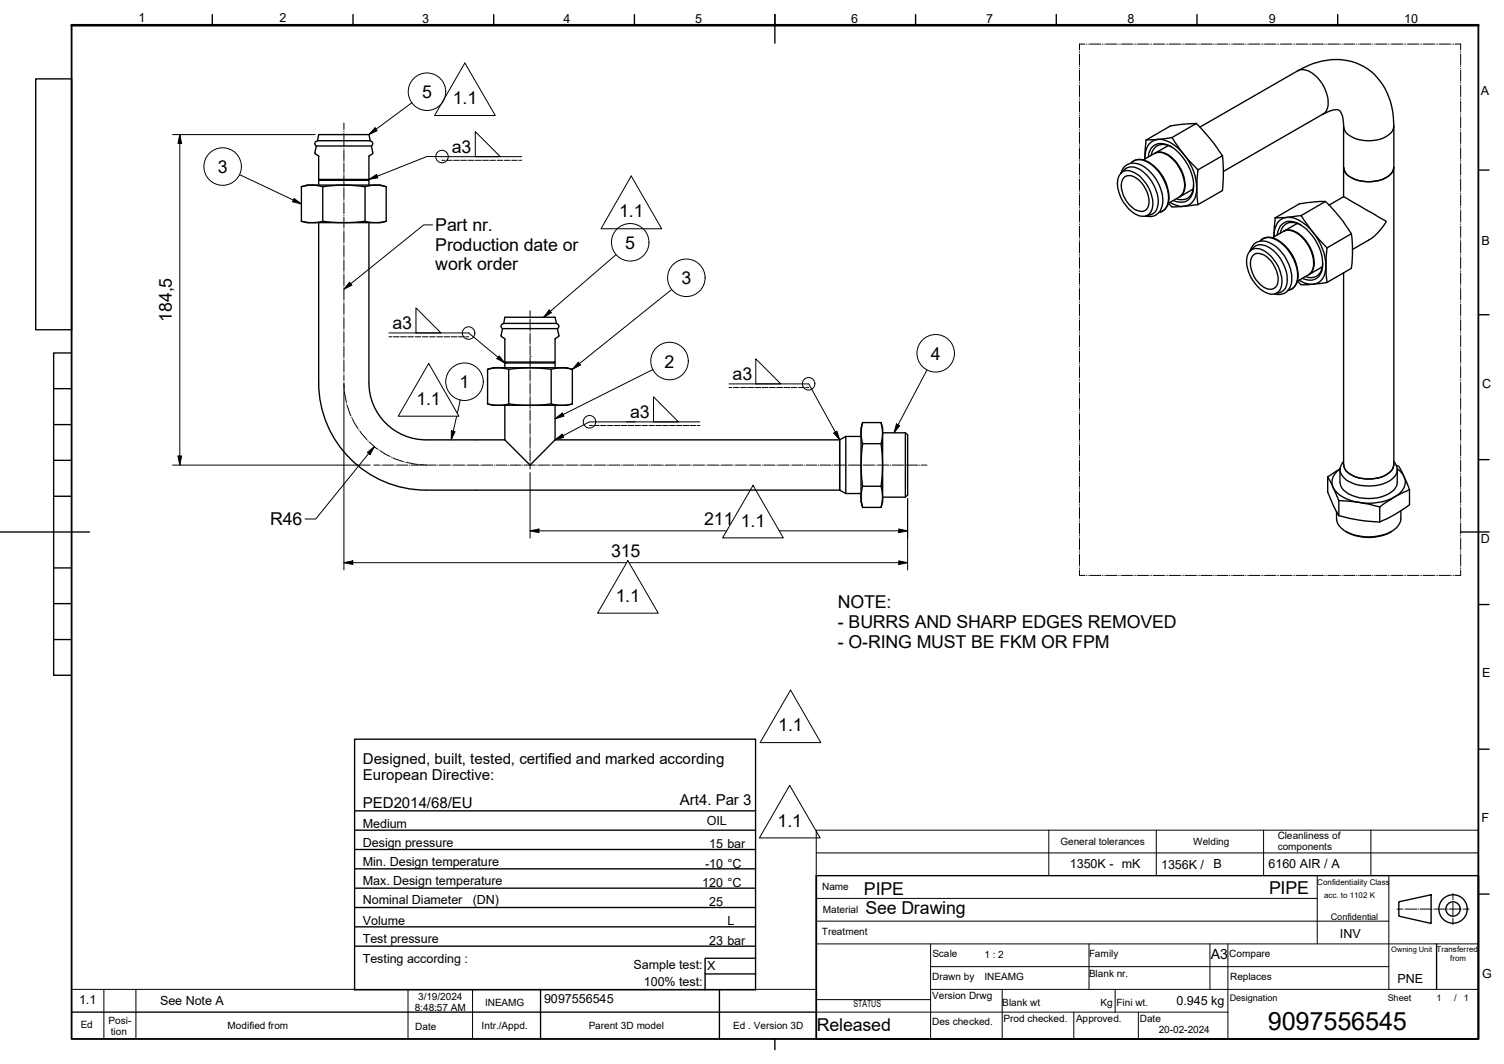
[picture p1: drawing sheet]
<svg xmlns="http://www.w3.org/2000/svg" width="420mm" height="297mm" viewBox="0 0 420 297" stroke-linecap="round" stroke-linejoin="round" font-family="sans-serif">
<!-- layer: Visible Tangent Edges(Company STD) -->
<path d="M362.6 19.7a4.3 4.3 0 0 1 4.5 1.1 10.2 10.2 0 0 1 3.7 9.4l-.7 1.3-.5 .4M375.3 35.2a4 4 0 0 0 3.2 3.5 10.3 10.3 0 0 0 10-1.5l.5-.6 .4-1.4M316.2 45.3a3.8 3.8 0 0 1 4.5 0 11.8 11.8 0 0 1 5.5 11.8 3.2 3.2 0 0 1-2.1 2.1M323.6 47.6a12.6 12.6 0 0 1 2.3 4M352.2 67.1a3.5 3.5 0 0 1 4.6 0 11.7 11.7 0 0 1 5.5 11.8 3.2 3.2 0 0 1-2.1 2M359.7 69.4a11 11 0 0 1 2.2 4" fill="none" stroke="#000" stroke-width=".38"/>
<!-- layer: Visible Edges(Company STD) -->
<g fill="none" stroke="#000" stroke-width=".38">
<path d="M88.7 39.4a.73 .73 0 0 0-.7 .5 .73 .73 0 0 0 .4 .8M89 37.6h14.1l.3 1.7h-14.7zM103.4 39.4a.73 .73 0 0 1 .7 .5 .73 .73 0 0 1-.4 .8M320.2 39.1l-.4 5.3a4.8 4.8 0 0 1 3.7-5.5 9.2 9.2 0 0 1 7.2 4.2 13.4 13.4 0 0 1 3.1 12.3 4.2 4.2 0 0 1-6.1 1.5l-.9-.4M327.4 38.4l-3 .4-4.2 .3M327.4 38.4a45.7 45.7 0 0 0 7.2 9M334.2 34.5l-4.2 .2-3 .5-6.8 3.9M334.2 34.5a55.9 55.9 0 0 1 7.3 9M334.2 34.5l-6.8 3.9M335.2 35.5l27.4-15.8a18.4 18.4 0 0 1 18.5-1 18.7 18.7 0 0 1 8.3 16.5v94.5a4.3 4.3 0 0 1-3.2 3.4 10.4 10.4 0 0 1-10-1.5l-.5-.6-.4-1.3v-53.5M84.2 52.1a10.2 10.2 0 0 1 6 0M84.2 52.1l1.6-.4h20.5l1.6 .4"/>
<path d="M84.2 52.1v9.7M87.9 42.7l.5-1.9h15.4l.2 2.1M88 42.7l.1 .2M88.1 43l.9 .5M88.9 43.5l.1 6.6M89 51.7v-1.4h14.1v1.4M89.4 50.3l-.4-.2h14.1l-.4 .2M90.2 52.1a39.5 39.5 0 0 1 11.8 0M90.2 52.1v9.7M102 52.1a10 10 0 0 1 5.9 0M102 52.1v9.7M103.2 43.5l-.1 6.6"/>
<path d="M104 43l-.8 .5M107.9 52.1v9.7M313.1 48.3a4 4 0 0 1 6.4-.2 11.4 11.4 0 0 1 4 8.9 3.4 3.4 0 0 1-3.5 3.3 3.7 3.7 0 0 0 4.8-3.5 11.5 11.5 0 0 0-7-11.1 3.5 3.5 0 0 0-4.6 2.6M313.2 48.3a3.2 3.2 0 0 1 4.2 .2 10.1 10.1 0 0 1 4.4 10 2.72 2.72 0 0 1-4.2 1.5 10 10 0 0 1-5.2-10.5zM313.8 49.8a2.66 2.66 0 0 1 3.8 0 7.5 7.5 0 0 1 3 8.2 2.1 2.1 0 0 1-2.8 .8 7.8 7.8 0 0 1-4.3-8.5zM315.9 45.6a3.5 3.5 0 0 1 4.6-.5 11.9 11.9 0 0 1 6 11.1 3.2 3.2 0 0 1-2.7 3.1M319.4 44.6l3.1-1.8a4 4 0 0 1 4.5 1.1 9.9 9.9 0 0 1 3.7 9.4l-.2 .7-1 1-3.1 1.8 1 1 2.5-.1 4.7-.6M320.8 43.8a3.6 3.6 0 0 1 5.3-3.4 13.4 13.4 0 0 1 7.3 12.7 3.6 3.6 0 0 1-5.6 2.9M322.6 42.8a4.5 4.5 0 0 1 5.3 1.7 10 10 0 0 1 2.9 8.8l-.3 .7-.9 .9M326.2 40.6l-.1 .2M326.4 40.6l-3.8 2.2M327.3 41a3.5 3.5 0 0 0-5.7 2.4"/>
<path d="M333.1 52.9h.2M333.4 52.8l-3.8 2.1M333.4 51.7a3.5 3.5 0 0 1-4.8 3.8M334.6 47.4a37.3 37.3 0 0 0 0 9.7M341.5 43.5a46.5 46.5 0 0 1 0 9.7l-6.9 3.9M341.5 43.5l-6.9 3.9M341.8 47.9l27.8-16 1.5-.7a3.9 3.9 0 0 1 3.1-.4 6.2 6.2 0 0 1 1.1 4.4v19.7M370.3 56.2l-3.3 .2-4 .5-6.8 3.9M370.3 56.2a45.7 45.7 0 0 1 7.2 9.1M370.3 56.2l-6.8 4M375.3 54.9l12 6.9-1.5 2.1a12 12 0 0 1-3.5 3.1l-4.5 2.6M375.3 46.7a4.1 4.1 0 0 0 3.2 3.4 10.3 10.3 0 0 0 10-1.5l.5-.6 .4-1.3"/>
<path d="M375.3 54.9l-4 2.4M84.2 61.8a11.9 11.9 0 0 0 6 0M84.2 61.8l1.6 .4h20.5l1.6-.4M89 62.2v44.6M90.2 61.8a46 46 0 0 0 11.8 0M102 61.8a11.6 11.6 0 0 0 5.9 0M103.1 62.2v44.6M349.2 70a3.8 3.8 0 0 1 5.1 .9 10 10 0 0 1 3.6 9.3 2.75 2.75 0 0 1-4.2 1.5 10 10 0 0 1-5.2-10.4zM349.2 70a3.7 3.7 0 0 1 6.1-1.9 12 12 0 0 1 5.6 10.5 3.6 3.6 0 0 1-4.8 3.4 3.5 3.5 0 0 0 3.5-4.2 10.6 10.6 0 0 0-6.6-9.4 3.3 3.3 0 0 0-3.8 1.7M350.3 71a3.5 3.5 0 0 1 4.1 1.2 7.9 7.9 0 0 1 2.5 6.9 2.32 2.32 0 0 1-3.8 1.1 7.9 7.9 0 0 1-3.5-8.1zM352 67.4a3.7 3.7 0 0 1 5.2-.2 12 12 0 0 1 5.3 10.8 3.2 3.2 0 0 1-2.6 3M355.4 66.4l3.2-1.8a4.3 4.3 0 0 1 4.5 1 10.1 10.1 0 0 1 3.7 9.4l-.7 1.3-3.7 2.2"/>
<path d="M356.2 60.8l-.3 5.3a5.1 5.1 0 0 1 2.9-5.3 6 6 0 0 1 5.3 1.5 15.5 15.5 0 0 1 6.2 12.9 4.1 4.1 0 0 1-5.8 3.8l-1.6-.8M356.8 65.6a3.7 3.7 0 0 1 5.3-3.4 13.3 13.3 0 0 1 7.3 12.6 3.6 3.6 0 0 1-5.6 2.9M358.6 64.6a3.9 3.9 0 0 1 4.6 .9 10 10 0 0 1 3.7 9.5l-.3 .7-1 1M362.3 62.3l-.1 .2M362.5 78.5l1 1 3.3-.1 3.9-.5M362.5 62.3l-3.8 2.2M363.4 62.8a3.7 3.7 0 0 0-5.1 .7l-.6 1.6M363.5 60.2l-4 .5-3.3 .1M363.5 60.2a51.2 51.2 0 0 0 7.2 9M369.2 74.6l.2 .1M369.4 74.5l-3.7 2.1M369.5 73.5a3.5 3.5 0 0 1-4.8 3.7"/>
<path d="M370.7 69.2a36.8 36.8 0 0 0 0 9.7M377.5 65.3a36.8 36.8 0 0 1 0 9.6l-6.8 4M377.5 65.3l-6.8 3.9M140 93.7l.1 .3 .9 .7M140.4 91.7h15.3l.4 2.1-1 .9M140.4 91.7l-.4 2M140.7 90.3a.73 .73 0 0 0-.7 .6 .73 .73 0 0 0 .4 .8M141 88.6h14.1l.3 1.7h-14.7zM141 94.7v6.4M155.1 94.7v6.4M155.4 90.3a.73 .73 0 0 1 .7 .6 .73 .73 0 0 1-.4 .8M89 106.8a30 30 0 0 0 30 30"/>
<path d="M103.1 106.8a16 16 0 0 0 15.9 16M136.2 103.1a10 10 0 0 1 5.9 0M136.2 112.8a11.6 11.6 0 0 0 5.9 0M136.2 103.1l1.6-.4h20.5l1.6 .4M136.2 112.8l1.6 .3h20.5l1.6-.3M136.2 103.1v9.7M141 102.7v-1.4h14.1v1.4M141 113.1v9.7M141.4 101.3l-.4-.2h14.1l-.4 .2M142.1 103.1a39.9 39.9 0 0 1 11.9 0M142.1 112.8a46.5 46.5 0 0 0 11.9 0M142.1 103.1v9.7"/>
<path d="M154 103.1a10 10 0 0 1 5.9 0M154 112.8a11.6 11.6 0 0 0 5.9 0M154 103.1v9.7M155.1 113.1v9.7M159.9 103.1v9.7M241 118a10 10 0 0 0 0 5.9M241 118l-.5 1.6v20.5l.5 1.6M241 118h5.1M246.1 118a10 10 0 0 1 0 5.9M246.1 118l.5 1.6v20.5l-.5 1.6M119.1 122.8h21.9M119.1 136.8h115.5"/>
<path d="M141 122.8l7.1 7 7-7M155.1 122.8h79.5M234.6 122.8v14M234.6 136.8l1.7 1M236.3 121.8v16M236.3 121.8l-1.7 1M236.3 121.8h4.2M236.3 137.8h4.2M241 123.9a39.9 39.9 0 0 0 0 11.8M241 135.7a10 10 0 0 0 0 6M241 135.7h5.1M241 123.9h5.1"/>
<path d="M246.1 123.9a39.9 39.9 0 0 1 0 11.8M246.1 135.7a10 10 0 0 1 0 6M246.6 120.8h6.3M252.9 120.8l.7 .6v16.8l-.7 .6h-6.3M252.9 120.8v18M370.9 133.1l1.2 2.3 1.9 4.3M370.9 133.1v4.3l1.5 3.6 1.6 2.9M374 139.7a44.6 44.6 0 0 1 11.4 1.8M374 139.7v4.2M374.3 130.9a4.3 4.3 0 0 0-1.9 5.2 9.5 9.5 0 0 0 7.3 4.2 13.7 13.7 0 0 0 11.5-2.8 4 4 0 0 0-.9-6.6M374.3 131.1v3.5a4.5 4.5 0 0 0 3.3 3.7 11.9 11.9 0 0 0 11.9-1.6l.8-1.4v-4.2M374.4 130.9l-3.5 2.2"/>
<path d="M375.3 128.8a3.1 3.1 0 0 0 .7 5.1 12.2 12.2 0 0 0 12.7 0 3.2 3.2 0 0 0 .7-5.1M390.1 130l.6 .1 .5 .8 2.6 5.8M393.8 136.7a33.6 33.6 0 0 0-8.4 4.8M393.8 136.7v4.2a36.9 36.9 0 0 1-8.4 4.8M241 141.7h5.1M374 143.9a44.6 44.6 0 0 0 11.4 1.8M376 148.4a13.1 13.1 0 0 0 12.7 0M385.4 141.5v4.2M391.4 142.6a5.4 5.4 0 0 1-4.2 6.5 14.2 14.2 0 0 1-11.7-1 4.7 4.7 0 0 1-2.1-5.3"/>
</g>
<!-- layer: Phantom Lines(Atlas Copco) -->
<g fill="none" stroke="#000" stroke-width=".28">
<path d="M301.6 14.3h.1M301.6 14.7v.1M301.6 15.2v3M301.6 18.6v.1M301.6 19.1v.1M301.6 19.5v3.1M303.1 12.3h-1.5v1.6M303.5 12.3h.1M304 12.3h.1M304.4 12.3h3.1M308 12.3h.1M308.4 12.3h.1"/>
<path d="M308.9 12.3h3.1M312.4 12.3h.1M312.9 12.3h.1M313.3 12.3h3.1M316.8 12.3h.1M317.2 12.3h.2M317.8 12.3h3.1M321.2 12.3h.1M321.7 12.3h.1M322.2 12.3h3.1M325.7 12.3h.1M326.1 12.3h.1"/>
<path d="M326.6 12.3h3.2M330.1 12.3h.1M330.6 12.3h.1M331 12.3h3.2M334.6 12.3h.1M335 12.3h.1M335.5 12.3h3.1M339 12.3h.1M339.5 12.3h.1M339.9 12.3h3.1M343.5 12.3h.1M343.9 12.3h.1"/>
<path d="M344.4 12.3h3.1M347.9 12.3h.1M348.4 12.3h.1M348.8 12.3h3.1M352.3 12.3h.1M352.7 12.3h.2M353.3 12.3h3.1M356.7 12.3h.1M357.2 12.3h.1M357.7 12.3h3.1M361.2 12.3h.1M361.6 12.3h.1"/>
<path d="M362.1 12.3h3.2M365.6 12.3h.1M366.1 12.3h.1M366.5 12.3h3.2M370.1 12.3h.1M370.5 12.3h.1M371 12.3h3.1M374.5 12.3h.1M375 12.3h.1M375.4 12.3h3.1M379 12.3h.1M379.4 12.3h.1"/>
<path d="M379.9 12.3h3.1M383.3 12.3h.1M383.9 12.3h.1M384.3 12.3h3.1M387.8 12.3h.1M388.3 12.3h.1M388.7 12.3h3.2M392.2 12.3h.1M392.7 12.3h.1M393.2 12.3h3.1M396.7 12.3h.1M397.1 12.3h.1"/>
<path d="M397.6 12.3h3.1M401.1 12.3h.1M401.6 12.3h.1M402 12.3h3.2M405.6 12.3h.1M406 12.3h.1M406.5 12.3h1.6v1.6M408.1 14.3h.1M408.1 14.7v.1M408.1 15.2v3M408.1 18.6v.1M408.1 19.1v.1"/>
<path d="M408.1 19.5v3.1M301.6 23h.1M301.6 23.4v.1M301.6 23.9v3.1M301.6 27.4h.1M301.6 27.8v.1M301.6 28.2v3.1M301.6 31.7v.1M301.6 32.2h.1M301.6 32.6v3.1M301.6 36.1h.1M301.6 36.5v.1"/>
<path d="M301.6 36.9v3.2M408.1 23h.1M408.1 23.4v.1M408.1 23.9v3.1M408.1 27.4h.1M408.1 27.8v.1M408.1 28.2v3.1M408.1 31.7v.1M408.1 32.2h.1M408.1 32.6v3.1M408.1 36.1h.1M408.1 36.5v.1"/>
<path d="M408.1 36.9v3.2M301.6 40.4v.1M301.6 40.9h.1M301.6 41.3v3.1M301.6 44.8v.1M301.6 45.3h.1M301.6 45.7v3.1M301.6 49.1v.1M301.6 49.6h.1M301.6 50v3.1M301.6 53.5v.1M301.6 54h.1"/>
<path d="M301.6 54.4v3.1M301.6 57.9v.1M301.6 58.3v.1M301.6 58.8v3M408.1 40.4v.1M408.1 40.9h.1M408.1 41.3v3.1M408.1 44.8v.1M408.1 45.3h.1M408.1 45.7v3.1M408.1 49.1v.1M408.1 49.6h.1"/>
<path d="M408.1 50v3.1M408.1 53.5v.1M408.1 54h.1M408.1 54.4v3.1M408.1 57.9v.1M408.1 58.3v.1M408.1 58.8v3M301.6 62.2v.1M301.6 62.7h.1M301.6 63.2v3M301.6 66.6v.1M301.6 67v.1"/>
<path d="M301.6 67.5v3.1M301.6 71h.1M301.6 71.4v.1M301.6 71.9v3M301.6 75.4h.1M301.6 75.8v.1M301.6 76.2v3.1M301.6 79.7h.1M408.1 62.2v.1M408.1 62.7h.1M408.1 63.2v3M408.1 66.6v.1"/>
<path d="M408.1 67v.1M408.1 67.5v3.1M408.1 71h.1M408.1 71.4v.1M408.1 71.9v3M408.1 75.4h.1M408.1 75.8v.1M408.1 76.2v3.1M408.1 79.7h.1M301.6 80.1v.1M301.6 80.6v3.1M301.6 84.1h.1"/>
<path d="M301.6 84.5v.1M301.6 84.9v3.2M301.6 88.4v.1M301.6 88.9h.1M301.6 89.3v3.1M301.6 92.8h.1M301.6 93.2v.1M301.6 93.6v3.2M301.6 97.1v.1M301.6 97.6h.1M301.6 98v3.1M408.1 80.1v.1"/>
<path d="M408.1 80.6v3.1M408.1 84.1h.1M408.1 84.5v.1M408.1 84.9v3.2M408.1 88.4v.1M408.1 88.9h.1M408.1 89.3v3.1M408.1 92.8h.1M408.1 93.2v.1M408.1 93.6v3.2M408.1 97.1v.1M408.1 97.6h.1"/>
<path d="M408.1 98v3.1M301.6 101.5v.1M301.6 102h.1M301.6 102.4v3.1M301.6 105.8v.1M301.6 106.3h.1M301.6 106.8v3M301.6 110.2v.1M301.6 110.7h.1M301.6 111.1v3.1M301.6 114.6v.1M301.6 115v.1"/>
<path d="M301.6 115.5v3M301.6 118.9v.1M301.6 119.4v.1M301.6 119.9v3M408.1 101.5v.1M408.1 102h.1M408.1 102.4v3.1M408.1 105.8v.1M408.1 106.3h.1M408.1 106.8v3M408.1 110.2v.1M408.1 110.7h.1"/>
<path d="M408.1 111.1v3.1M408.1 114.6v.1M408.1 115v.1M408.1 115.5v3M408.1 118.9v.1M408.1 119.4v.1M408.1 119.9v3M301.6 123.3v.1M301.6 123.7v.1M301.6 124.2v3.1M301.6 127.7h.1M301.6 128.1v.1"/>
<path d="M301.6 128.6v3M301.6 132.1h.1M301.6 132.5v.1M301.6 133v3M301.6 136.4h.1M301.6 136.8v.1M301.6 137.3v3.1M408.1 123.3v.1M408.1 123.7v.1M408.1 124.2v3.1M408.1 127.7h.1M408.1 128.1v.1"/>
<path d="M408.1 128.6v3M408.1 132.1h.1M408.1 132.5v.1M408.1 133v3M408.1 136.4h.1M408.1 136.8v.1M408.1 137.3v3.1M301.6 140.8h.1M301.6 141.2v.1M301.6 141.7v3.1M301.6 145.1v.1M301.6 145.6v.1"/>
<path d="M301.6 146v3.1M301.6 149.5h.1M301.6 149.9v.1M301.6 150.4v3.1M301.6 153.8v.1M301.6 154.3v.1M301.6 154.7v3.1M301.6 158.2v.1M301.6 158.7h.1M301.6 159.1v1.5h1.5M408.1 159.1v1.5h-1.6M408.1 140.8h.1"/>
<path d="M408.1 141.2v.1M408.1 141.7v3.1M408.1 145.1v.1M408.1 145.6v.1M408.1 146v3.1M408.1 149.5h.1M408.1 149.9v.1M408.1 150.4v3.1M408.1 153.8v.1M408.1 154.3v.1M408.1 154.7v3.1M408.1 158.2v.1"/>
<path d="M408.1 158.7h.1M303.5 160.6h.1M304 160.6h.1M304.4 160.6h3.1M308 160.6h.1M308.4 160.6h.1M308.9 160.6h3.1M312.4 160.6h.1M312.9 160.6h.1M313.3 160.6h3.1M316.8 160.6h.1M317.2 160.6h.2"/>
<path d="M317.8 160.6h3.1M321.2 160.6h.1M321.7 160.6h.1M322.2 160.6h3.1M325.7 160.6h.1M326.1 160.6h.1M326.6 160.6h3.2M330.1 160.6h.1M330.6 160.6h.1M331 160.6h3.2M334.6 160.6h.1M335 160.6h.1"/>
<path d="M335.5 160.6h3.1M339 160.6h.1M339.5 160.6h.1M339.9 160.6h3.1M343.5 160.6h.1M343.9 160.6h.1M344.4 160.6h3.1M347.9 160.6h.1M348.4 160.6h.1M348.8 160.6h3.1M352.3 160.6h.1M352.7 160.6h.2"/>
<path d="M353.3 160.6h3.1M356.7 160.6h.1M357.2 160.6h.1M357.7 160.6h3.1M361.2 160.6h.1M361.6 160.6h.1M362.1 160.6h3.2M365.6 160.6h.1M366.1 160.6h.1M366.5 160.6h3.2M370.1 160.6h.1M370.5 160.6h.1"/>
<path d="M371 160.6h3.1M374.5 160.6h.1M375 160.6h.1M375.4 160.6h3.1M379 160.6h.1M379.4 160.6h.1M379.9 160.6h3.1M383.3 160.6h.1M383.9 160.6h.1M384.3 160.6h3.1M387.8 160.6h.1M388.3 160.6h.1"/>
<path d="M388.7 160.6h3.2M392.2 160.6h.1M392.7 160.6h.1M393.2 160.6h3.1M396.7 160.6h.1M397.1 160.6h.1M397.6 160.6h3.1M401.1 160.6h.1M401.6 160.6h.1M402 160.6h3.2M405.6 160.6h.1M406 160.6h.1"/>
</g>
<!-- layer: Sketch Geometry(Company STD) -->
<g fill="none" stroke="#000" stroke-width=".38">
<path d="M59.3 4v3M98.6 4v3M137.9 4v3M177.2 4v3M216.5 4v8.1M255.8 4v3M295.1 4v3M334.4 4v3M373.7 4v3M10 22h10v70.1h-10zM413 47.5h3M20 98.5h-5v90h5"/>
<path d="M413 87.9h3M15 108.5h5M15 118.5h5M15 128.5h5M15 138.5h5M413 128.3h3M0 148.5h25M15 158.5h5M408 148.5h8M15 178.5h5M15 168.5h5M413 168.8h3"/>
<path d="M99.1 206.4h112v69.9h-112zM413 209.2h3M99.1 237.2h112M99.1 231.8h112M99.1 226.4h112M99.1 258.7h112M99.1 253.4h112M99.1 248h112M99.1 242.6h112M228 244.5h185M390.8 251.8l9-2v8l-9-2zM409.9 253.8a4 4 0 0 0-5.7-3.6 4 4 0 0 0-.7 6.7 4 4 0 0 0 6.3-2.3l.1-.8"/>
<path d="M413 249.6h3M99.1 264.1h112M151 276.2v13.9M197 271.9h14.1M201 276.2v13.9M211.1 267.5h-14.1v8.8M401.3 263.5v12.7M20 282.6h208M216.5 290.1v2.9"/>
<circle cx="405.9" cy="253.8" r="2"/>
</g>
<g fill="none" stroke="#000" stroke-width=".28">
<path d="M228 238.1h185M293 231.8v12.7M323 231.8v12.7M353 231.8v12.7M383 231.8v12.7M228 244.5v-12.7h185v12.7M228 257.2h160M228 250.8h140M368 244.5v19M388 244.5v31.7M20 276.2h208M29 276.2v13.9"/>
<path d="M38 276.2v13.9M114 276.2v13.9M132 276.2v13.9M228 279.1h32M228 263.5h185M260 263.5v26.6M260 276.2h153M260 269.9h128M280 276.2v13.9M304.2 263.5v12.7M311.5 276.2v6.4M338 263.5v12.7"/>
<path d="M343 263.5v26.6M228 282.6h115M300 282.6v7.5M318 282.6v7.4"/>
</g>
<path d="M20 7h393v283.1h-393zM228 244.5v45.6h185v-45.6" fill="none" stroke="#000" stroke-width=".51"/>
<!-- layer: Centerline(Company STD) -->
<g fill="none" stroke="#000" stroke-width=".28">
<path d="M96.1 34.3v1.9M96.1 36.6v.1M96.1 37.2v3.6M96.1 41.3v.1M96.1 41.8v3.1M96.1 45.3h.1M96.1 45.6v2.5M96.1 48.4v.1M96.1 48.8v2.9M96.1 52.1h.1M96.1 52.5v3.2M96.1 56.1h.1"/>
<path d="M96.1 56.6v3.1M96.1 60.1v.1M96.1 60.6v3.1M96.1 64.1v.1M96.1 64.6v3.1M96.1 68.1v.1M96.1 68.6v3.1M96.1 72.1v.1M96.1 72.6v3.1M96.1 76.1v.1M96.1 76.6v3.1M96.1 80.1v.1"/>
<path d="M96.1 80.6v3.1M96.1 84.2v.1M96.1 84.6v3.1M96.1 88.2v.1M96.1 88.6v3.2M96.1 92.2v.1M96.1 92.6v3.2M96.1 96.2v.1M96.1 96.6v3.2M148.1 99.5h.1M148.1 86.7v1.6M148.1 88.7v.1"/>
<path d="M148.1 89.1v3.2M148.1 92.6v.1M148.1 93.1v2.8M148.1 96.3h.1M148.1 96.6v2.6M148.1 99.8v2.7M96.1 106.8h.1M96.1 106.8v1.6M96.1 100.2v.1M96.1 100.6v3.2M96.1 104.2v.1M96.1 104.7v1.5"/>
<path d="M96.2 109.3l.6 3M96.2 108.8h.1M96.8 112.8h.1M97 113.1l1 3M98.2 116.5l.1 .1M98.4 116.9l1.6 2.7M100.3 119.9v.1M148.1 102.9v.1M148.1 103.4v2.9M148.1 106.7h.1M148.1 107.1v2.9M148.1 110.4v.1"/>
<path d="M148.1 110.8v3M148.1 114.1v.1M148.1 114.5v3M148.1 117.8v.1M148.1 118.3v2.9M100.5 120.3l2 2.4M102.7 123l.1 .1M103.1 123.4l2.4 2M104.5 129.8h1.5M105.9 125.6v.1M106.2 125.8l2.8 1.6M106.4 129.8h.1"/>
<path d="M106.9 129.8h3.1M109.3 127.6h.1M109.7 127.8l3 1.1M110.4 129.8h.1M110.8 129.8h3.1M113.1 129h.1M113.5 129.1l3.1 .6M114.4 129.8h.1M114.8 129.8h3.1M117 129.7h.1M117.5 129.7l1.6 .1M118.3 129.8h.1"/>
<path d="M118.7 129.8h3.2M119.1 129.8h.1M122.2 129.8h.1M122.7 129.8h3.1M126.2 129.8h.1M126.7 129.8h3.1M130.2 129.8h.1M130.6 129.8h3.1M134.1 129.8h.1M134.6 129.8h3.1M138.1 129.8h.1M138.6 129.8h3.1"/>
<path d="M142 129.8h.1M142.5 129.8h3.1M146 129.8h.1M146.4 129.8h3.1M148.1 121.6v.1M148.1 122v3M148.1 125.3h.1M148.1 125.7v2.9M148.1 129v.1M148.1 129.5v1.4M149.9 129.8h.1M150.4 129.8h3.1"/>
<path d="M153.9 129.8h.1M154.3 129.8h3.1M157.8 129.8h.1M158.2 129.8h3.2M161.7 129.8h.1M162.2 129.8h3.1M165.7 129.8h.1M166.1 129.8h3.1M169.6 129.8h.1M170.1 129.8h3.1M173.5 129.8h.1M174 129.8h3.1"/>
<path d="M177.5 129.8h.1M177.9 129.8h3.1M181.4 129.8h.1M181.9 129.8h3.1M185.4 129.8h.1M185.8 129.8h3.1M189.3 129.8h.1M189.7 129.8h3.1M193.2 129.8h.1M193.7 129.8h3.1M197.2 129.8h.1M197.6 129.8h3.1"/>
<path d="M201.1 129.8h.1M201.5 129.8h3.1M205 129.8h.1M205.5 129.8h3M209 129.8h.1M209.4 129.8h3.1M212.9 129.8h.1M213.4 129.8h3M216.8 129.8h.1M217.3 129.8h3M220.7 129.8h.1M221.2 129.8h3.1"/>
<path d="M224.7 129.8h.1M225.2 129.8h3M228.6 129.8h.1M229 129.8h3.2M232.5 129.8h.1M233 129.8h3.2M236.5 129.8h.1M237 129.8h3.2M240.6 129.8h.1M241.1 129.8h3.2M244.7 129.8h.1M245.2 129.8h3.1"/>
<path d="M248.7 129.8h.1M249.2 129.8h3.2M252.8 129.8h.1M253.2 129.8h3.3M256.9 129.8h.1M257.3 129.8h1.7M390.3 253.8h1.6M392.2 253.8h.1M392.7 253.8h3.2M396.2 253.8h.2M396.7 253.8h3.2M400.3 253.8h.1"/>
<path d="M400.7 253.8h3.2M404.4 253.8h.1M404.8 253.8h3.2M405.9 249.5v1.7M405.9 251.6v.1M405.9 252.1v3.4M405.9 255.9v.1M405.9 256.4v1.7M408.4 253.8h.1M408.8 253.8h1.6"/>
</g>
<!-- layer: Sketch Geometry(Company STD) -->
<path d="M20 7h393" fill="none" stroke="#000" stroke-width=".7"/>
<!-- layer: Symbols(Company STD) -->
<g fill="none" stroke="#000" stroke-width=".28">
<path d="M129.9 17.6l8.5 14.6h-17zM132.8 36.8l7 6.9h-7zM103.1 50.1l2.1-1.4 .3 .9zM123.4 44.8h.9M124.7 44.8h1.6M126.7 44.8h1.6M128.7 44.8h1.7M130.7 44.8h1.7M132.8 44.8h1.6M134.8 44.8h1.7M136.8 44.8h1.6M138.9 44.8h1.6"/>
<path d="M140.9 44.8h1.6M142.9 44.8h1.6M145 44.8h.7M145.7 43.7h-26.4l-16.2 6.4M176.3 49.1l8.5 14.8h-16.9zM97.7 78.8l.6 .8-2.2 1zM120.8 62.8h-2.4l-22.3 17.9M108.6 92.9h22.3l10.1 8.4M108.6 94h.9M109.9 94h1.6M111.9 94h1.6M113.9 94h1.6"/>
<path d="M116 94h1.5M116.2 86l7 6.9h-7zM118 94h1.6M120 94h1.6M122 94h1.6M124 94h1.7M126 94h1.7M128.1 94h1.6M130.1 94h.8M139.4 99.4l1.6 1.9-2.2-1.2zM119.8 101.5l8.4 14.7h-16.9zM164.7 118.8h.8"/>
<path d="M165.9 118.8h1.5M167.8 118.8h1.5M169.7 118.8h1.6M171.6 118.8h1.6M173.5 118.8h1.6M175 117.8h20.5M175.5 118.8h1.5M177.4 118.8h1.5M177.5 117.8h-12.8l-9.6 5M179.3 118.8h1.5M181.3 118.8h1.5M182.6 110.8l6.9 7h-6.9z"/>
<path d="M183.2 118.8h1.5M185.1 118.8h1.6M187.1 118.8h1.5M189 118.8h1.5M190.9 118.8h1.6M192.8 118.8h1.6M194.8 118.8h.7M203.6 107.2h22.3l8.7 15.6M203.6 108.2h.8M204.9 108.2h1.5M206.9 108.2h1.6M208.9 108.2h1.6"/>
<path d="M210.9 108.2h1.6M211.1 100.2l7 7h-7zM212.9 108.2h1.7M214.9 108.2h1.7M217 108.2h1.6M219 108.2h1.7M221 108.2h1.6M223.1 108.2h1.6M225.1 108.2h.8M155.1 122.8l1.9-1.6 .5 .9zM210.4 135.5l8.4 14.7h-16.9zM232.9 120.9l.9-.5 .8 2.4z"/>
<path d="M175.4 156.5l8.5 14.7h-17zM220.9 192.6l8.4 14.7h-17zM220.6 219.3l8.5 14.6h-16.9z"/>
<circle cx="123.5" cy="43.7" r="1.75"/>
<circle cx="130.9" cy="93" r="1.75"/>
<circle cx="164.7" cy="117.7" r="1.75"/>
<circle cx="225.9" cy="107.1" r="1.75"/>
</g>
<g fill="#000">
<path d="M103.1 50.1l2.1-1.4 .3 .9z" fill-rule="evenodd"/>
<path d="M97.7 78.8l.6 .8-2.2 1.2z" fill-rule="evenodd"/>
<path d="M139.4 99.4l1.6 1.9-2.2-1.2z" fill-rule="evenodd"/>
<path d="M155.1 122.8l1.9-1.6 .5 .9z" fill-rule="evenodd"/>
<path d="M232.9 120.9l.9-.5 .8 2.4z" fill-rule="evenodd"/>
</g>
<!-- layer: Dimensions(Company STD) -->
<g fill="none" stroke="#000" stroke-width=".28">
<path d="M48.2 37.6h39.9M50.2 37.6l.5 2.5h-1zM50.2 37.6v92.2M96.1 107.2v51.9M48.2 129.8h55.2M49.7 127.3h1l-.5 2.5zM102.6 126.3l2-1.6-1.2 2.2zM104.6 124.7l-16.4 20.2h-3M148.1 131.9v18.3M253.6 139.2v19.9M96.1 157.1l2.5-.5v1zM96.1 157.1h78.9"/>
<path d="M148.1 148.2l2.5-.5v1zM148.1 148.2h54.9M175.8 157.1h77.8M217.7 148.2h35.9M251.1 156.6l2.5 .5-2.5 .5zM251.1 147.7l2.5 .5-2.5 .5z"/>
</g>
<g fill="#000">
<path d="M50.2 37.6l.5 2.5h-1z" fill-rule="evenodd"/>
<path d="M49.7 127.3h1l-.5 2.5z" fill-rule="evenodd"/>
<path d="M102.6 126.3l2-1.6-1.2 2.2z" fill-rule="evenodd"/>
<path d="M96.1 157.1l2.5-.5v1z" fill-rule="evenodd"/>
<path d="M148.1 148.2l2.5-.5v1z" fill-rule="evenodd"/>
<path d="M251.1 156.6l2.5 .5-2.5 .5z" fill-rule="evenodd"/>
<path d="M251.1 147.7l2.5 .5-2.5 .5z" fill-rule="evenodd"/>
</g>
<!-- layer: Balloon(Company STD) -->
<g fill="none" stroke="#000" stroke-width=".28">
<path d="M104.8 35.7l.5 .8-2.2 1.1zM115.1 28.7l-12 8.9M66.9 48.8l17.3 8.1M82.2 55.4l2 1.5-2.5-.6zM172.1 71.1l-20.2 17.5M153.4 86.5l.7 .8-2.2 1.3zM187.6 80.8l-27.7 22.3M127.6 116.2l-1.6 6.6M128.6 111.6l-.8 3.8M155.1 116.9l2-1.6 .4 .9zM161.5 101.1l.7 .8-2.3 1.2zM182.4 103.2l-27.3 13.7"/>
<path d="M250.4 118.3l.9 .6-1.6 1.9zM259 103.3l-9.3 17.5M126.1 120.3l1 .2-1.1 2.3z"/>
<circle cx="119.3" cy="25.6" r="5.2"/>
<circle cx="62.2" cy="46.5" r="5.2"/>
<circle cx="176.1" cy="67.6" r="5.2"/>
<circle cx="191.7" cy="77.6" r="5.2"/>
<circle cx="261.4" cy="98.6" r="5.2"/>
<circle cx="129.8" cy="106.6" r="5.2"/>
<circle cx="187" cy="100.8" r="5.2"/>
</g>
<g fill="#000">
<path d="M104.8 35.7l.5 .8-2.2 1.1z" fill-rule="evenodd"/>
<path d="M82.2 55.4l2 1.5-2.5-.6z" fill-rule="evenodd"/>
<path d="M153.4 86.5l.7 .8-2.2 1.3z" fill-rule="evenodd"/>
<path d="M155.1 116.9l2-1.6 .4 .9z" fill-rule="evenodd"/>
<path d="M161.5 101.1l.7 .8-2.3 1.2z" fill-rule="evenodd"/>
<path d="M250.4 118.3l.9 .6-1.6 1.9z" fill-rule="evenodd"/>
<path d="M126.1 120.3l1 .2-1.1 2.3z" fill-rule="evenodd"/>
</g>
<text font-size="7" x="354.2" y="287.6">9097556545</text>
<g font-size="5">
<text x="117.9" y="27.4">5</text>
<text x="126.5" y="29.1">1.1</text>
<text x="126.2" y="42.6">a3</text>
<text x="60.8" y="48.2">3</text>
<text x="121.6" y="64.5">Part nr.</text>
<text x="173" y="60.7">1.1</text>
<text x="121.6" y="70">Production date or</text>
<text x="174.7" y="69.4">5</text>
<text x="121.6" y="75.5">work order</text>
<text x="190.4" y="79.3">3</text>
<text x="48" y="89.8" transform="rotate(-90 48 89.8)">184,5</text>
<text x="109.7" y="91.9">a3</text>
<text x="260" y="100.4">4</text>
<text x="185.7" y="102.6">2</text>
<text x="204.7" y="106">a3</text>
<text x="116.3" y="113">1.1</text>
<text x="128.4" y="108.3">1</text>
<text x="176" y="116.6">a3</text>
<text x="75.4" y="146.7">R46</text>
<text x="196.7" y="146.7">211</text>
<text x="206.9" y="147.1">1.1</text>
<text x="170.8" y="155.5">315</text>
<text x="172" y="168">1.1</text>
<text x="234.1" y="169.7">NOTE:</text>
<text x="234.1" y="175.2">- BURRS AND SHARP EDGES REMOVED</text>
<text x="234.1" y="180.8">- O-RING MUST BE FKM OR FPM</text>
<text x="217.4" y="204.2">1.1</text>
<text x="217.2" y="230.7">1.1</text>
<text x="241.4" y="249.7">PIPE</text>
<text x="354.5" y="249.5">PIPE</text>
<text x="241.7" y="255.1">See Drawing</text>
<text x="228.2" y="288">Released</text>
</g>
<g font-size="4.2">
<text x="101.3" y="213.2">Designed, built, tested, certified and marked according</text>
<text x="101.3" y="217.9">European Directive:</text>
<text x="101.3" y="225.5">PED2014/68/EU</text>
<text x="189.9" y="224.8">Art4. Par 3</text>
</g>
<text font-size="3.9" x="338.3" y="267.7">A3</text>
<g font-size="3.5">
<text x="38.7" y="6.2">1</text>
<text x="78.1" y="6.1">2</text>
<text x="118" y="6.5">3</text>
<text x="157.4" y="6.4">4</text>
<text x="194.2" y="6.5">5</text>
<text x="237.7" y="6.4">6</text>
<text x="275.5" y="6.3">7</text>
<text x="315" y="6.4">8</text>
<text x="354.5" y="6.4">9</text>
<text x="392.3" y="6.4">10</text>
<text x="413.7" y="26.5">A</text>
<text x="413.8" y="68.4">B</text>
<text x="414" y="108.4">C</text>
<text x="413.7" y="151.5">D</text>
<text x="414" y="189">E</text>
<text x="101.3" y="231.3">Medium</text>
<text x="197.4" y="230.4">OIL</text>
<text x="413.8" y="229.3">F</text>
<text x="101.3" y="236.3">Design pressure</text>
<text x="198.1" y="236.7">15 bar</text>
<text x="101.3" y="241.7">Min. Design temperature</text>
<text x="197" y="242.3">-10 °C</text>
<text x="298.9" y="242.3">1350K - mK</text>
<text x="324.4" y="242.6">1356K /</text>
<text x="339" y="242.4">B</text>
<text x="354.4" y="242.4">6160 AIR / A</text>
<text x="101.3" y="247.2">Max. Design temperature</text>
<text x="196.2" y="247.6">120 °C</text>
<text x="101.3" y="252.5">Nominal Diameter</text>
<text x="132.1" y="252.5">(DN)</text>
<text x="198.1" y="253">25</text>
<text x="101.3" y="263.3">Test pressure</text>
<text x="101.3" y="258.2">Volume</text>
<text x="198.1" y="263.8">23 bar</text>
<text x="203.2" y="258.2">L</text>
<text x="374.3" y="262">INV</text>
<text x="101.3" y="268.8">Testing according :</text>
<text x="177" y="270.6">Sample test:</text>
<text x="179.9" y="275.4">100% test:</text>
<text x="197.5" y="270.7">X</text>
<text x="390.4" y="274.6">PNE</text>
<text x="414" y="273.2">G</text>
<text x="22.1" y="280.4">1.1</text>
<text x="44.7" y="280.6">See Note A</text>
<text x="152" y="280.1">9097556545</text>
<text x="328.7" y="280.5">0.945 kg</text>
</g>
<g font-size="2.8">
<text x="296.2" y="236">General tolerances</text>
<text x="333.3" y="235.8">Welding</text>
<text x="356.9" y="234.1">Cleanliness of</text>
<text x="356.9" y="237.3">components</text>
<text x="229.7" y="248.4">Name</text>
<text x="229.9" y="254.8">Material</text>
<text x="229.6" y="261">Treatment</text>
<text x="260.5" y="267.1">Scale</text>
<text x="275" y="267.6">1 : 2</text>
<text x="304.2" y="267.2">Family</text>
<text x="343.4" y="267.1">Compare</text>
<text x="260.4" y="273.5">Drawn by</text>
<text x="275" y="273.5">INEAMG</text>
<text x="304.2" y="272.8">Blank nr.</text>
<text x="343.7" y="273.5">Replaces</text>
<text x="116.8" y="279.1">3/19/2024</text>
<text x="135.5" y="280.7">INEAMG</text>
<text x="238.4" y="281.2">STATUS</text>
<text x="260.4" y="278.9">Version Drwg</text>
<text x="280" y="280.7">Blank wt.</text>
<text x="307.4" y="280.7">Kg</text>
<text x="311.9" y="280.7">Fini wt.</text>
<text x="22.5" y="287.1">Ed</text>
<text x="30.4" y="285.7">Posi-</text>
<text x="63.6" y="287.1">Modified from</text>
<text x="115.9" y="282.2">8:48:57 AM</text>
<text x="116" y="287.5">Date</text>
<text x="134.6" y="287.3">Intr./Appd.</text>
<text x="164.5" y="287.1">Parent 3D model</text>
<text x="204.8" y="287.1">Ed . Version 3D</text>
<text x="260.4" y="286.2">Des checked.</text>
<text x="280.4" y="285.3">Prod checked.</text>
<text x="300.6" y="285.3">Approved.</text>
<text x="318.5" y="285.3">Date</text>
<text x="31" y="289">tion</text>
<text x="323.7" y="288.5">20-02-2024</text>
</g>
<g font-size="2.5">
<text x="371.8" y="256.7">Confidential</text>
<text x="343.6" y="279.6">Designation</text>
<text x="387.7" y="279.6">Sheet</text>
<text x="401.3" y="279.6">1</text>
<text x="406.2" y="279.5">/</text>
<text x="408.9" y="279.4">1</text>
</g>
<g font-size="2.2">
<text x="368" y="247.1">Confidentiality Class</text>
<text x="369.9" y="250.7">acc. to 1102 K</text>
<text x="401.3" y="265.8">Transferred</text>
<text x="405.1" y="268.3">from</text>
</g>
<text font-size="2.1" x="388.7" y="265.8">Owning Unit</text>
</svg>
